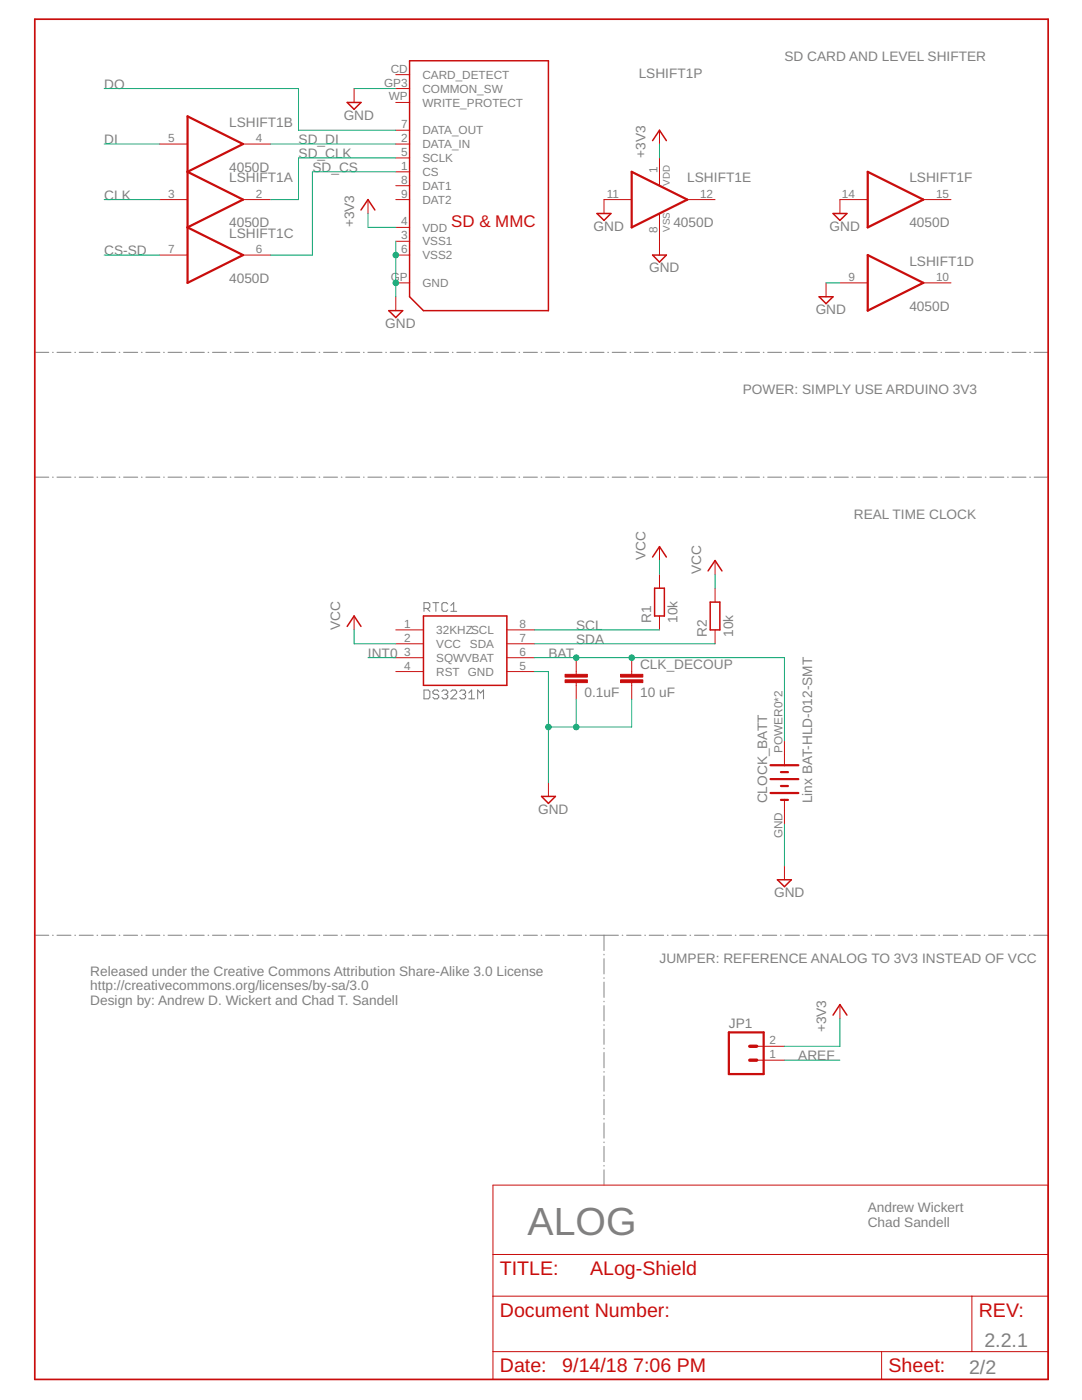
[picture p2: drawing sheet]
<svg xmlns="http://www.w3.org/2000/svg" width="216mm" height="279mm" viewBox="0 0 216 279" stroke-linecap="round" stroke-linejoin="round" font-family="sans-serif">
<g fill="none" stroke="#808080" stroke-width=".2">
<path d="M6.9 70.3h2.8M10.5 70.3h.1M11.4 70.3h2.8M14.9 70.3h.2M15.8 70.3h2.8M19.3 70.3h.2M20.2 70.3h2.8M23.8 70.3h.1M24.7 70.3h2.8M28.2 70.3h.2M29.1 70.3h2.8M32.6 70.3h.2"/>
<path d="M33.5 70.3h2.8M37.1 70.3h.1M38 70.3h2.8M41.5 70.3h.2M42.4 70.3h2.8M45.9 70.3h.2M46.8 70.3h2.8M50.4 70.3h.1M51.3 70.3h2.8M54.8 70.3h.1M55.7 70.3h2.8M59.2 70.3h.2"/>
<path d="M60.1 70.3h2.8M63.7 70.3h.1M64.6 70.3h2.8M68.1 70.3h.1M69 70.3h2.8M72.5 70.3h.2M73.4 70.3h2.8M77 70.3h.1M77.9 70.3h2.7M81.4 70.3h.1M82.3 70.3h2.8M85.8 70.3h.2"/>
<path d="M86.7 70.3h2.8M90.3 70.3h.1M91.1 70.3h2.8M94.7 70.3h.1M95.6 70.3h2.8M99.1 70.3h.2M100 70.3h2.8M103.5 70.3h.2M104.4 70.3h2.8M108 70.3h.1M108.9 70.3h2.8M112.4 70.3h.2"/>
<path d="M113.3 70.3h2.8M116.8 70.3h.2M117.7 70.3h2.8M121.3 70.3h.1M122.2 70.3h2.7M125.7 70.3h.2M126.6 70.3h2.8M130.1 70.3h.2M131 70.3h2.8M134.6 70.3h.1M135.4 70.3h2.9M139 70.3h.1"/>
<path d="M139.9 70.3h2.8M143.4 70.3h.2M144.3 70.3h2.8M147.8 70.3h.2M148.8 70.3h2.8M152.3 70.3h.1M153.2 70.3h2.8M156.7 70.3h.2M157.6 70.3h2.8M161.2 70.3h.1M162.1 70.3h2.7M165.6 70.3h.1"/>
<path d="M166.5 70.3h2.8M170 70.3h.2M170.9 70.3h2.8M174.5 70.3h.1M175.3 70.3h2.8M178.9 70.3h.1M179.8 70.3h2.8M183.3 70.3h.2M184.2 70.3h2.8M187.7 70.3h.2M188.6 70.3h2.8M192.2 70.3h.1"/>
<path d="M193.1 70.3h2.8M196.6 70.3h.1M197.5 70.3h2.8M201 70.3h.2M201.9 70.3h2.8M205.5 70.3h.1M206.4 70.3h2.7M6.9 95.2h2.8M10.5 95.2h.1M11.4 95.2h2.8M14.9 95.2h.2M15.8 95.2h2.8"/>
<path d="M19.3 95.2h.2M20.2 95.2h2.8M23.8 95.2h.1M24.7 95.2h2.8M28.2 95.2h.2M29.1 95.2h2.8M32.6 95.2h.2M33.5 95.2h2.8M37.1 95.2h.1M38 95.2h2.8M41.5 95.2h.2M42.4 95.2h2.8"/>
<path d="M45.9 95.2h.2M46.8 95.2h2.8M50.4 95.2h.1M51.3 95.2h2.8M54.8 95.2h.1M55.7 95.2h2.8M59.2 95.2h.2M60.1 95.2h2.8M63.7 95.2h.1M64.6 95.2h2.8M68.1 95.2h.1M69 95.2h2.8"/>
<path d="M72.5 95.2h.2M73.4 95.2h2.8M77 95.2h.1M77.9 95.2h2.7M81.4 95.2h.1M82.3 95.2h2.8M85.8 95.2h.2M86.7 95.2h2.8M90.3 95.2h.1M91.1 95.2h2.8M94.7 95.2h.1M95.6 95.2h2.8"/>
<path d="M99.1 95.2h.2M100 95.2h2.8M103.5 95.2h.2M104.4 95.2h2.8M108 95.2h.1M108.9 95.2h2.8M112.4 95.2h.2M113.3 95.2h2.8M116.8 95.2h.2M117.7 95.2h2.8M121.3 95.2h.1M122.2 95.2h2.7"/>
<path d="M125.7 95.2h.2M126.6 95.2h2.8M130.1 95.2h.2M131 95.2h2.8M134.6 95.2h.1M135.4 95.2h2.9M139 95.2h.1M139.9 95.2h2.8M143.4 95.2h.2M144.3 95.2h2.8M147.8 95.2h.2M148.8 95.2h2.8"/>
<path d="M152.3 95.2h.1M153.2 95.2h2.8M156.7 95.2h.2M157.6 95.2h2.8M161.2 95.2h.1M162.1 95.2h2.7M165.6 95.2h.1M166.5 95.2h2.8M170 95.2h.2M170.9 95.2h2.8M174.5 95.2h.1M175.3 95.2h2.8"/>
<path d="M178.9 95.2h.1M179.8 95.2h2.8M183.3 95.2h.2M184.2 95.2h2.8M187.7 95.2h.2M188.6 95.2h2.8M192.2 95.2h.1M193.1 95.2h2.8M196.6 95.2h.1M197.5 95.2h2.8M201 95.2h.2M201.9 95.2h2.8"/>
<path d="M205.5 95.2h.1M206.4 95.2h2.7M6.9 186.6h2.8M10.5 186.6h.1M11.4 186.6h2.8M14.9 186.6h.2M15.8 186.6h2.8M19.3 186.6h.2M20.2 186.6h2.8M23.8 186.6h.1M24.7 186.6h2.8M28.2 186.6h.2"/>
<path d="M29.1 186.6h2.8M32.6 186.6h.2M33.5 186.6h2.8M37.1 186.6h.1M38 186.6h2.7M41.5 186.6h.2M42.4 186.6h2.8M45.9 186.6h.2M46.8 186.6h2.8M50.4 186.6h.1M51.2 186.6h2.8M54.8 186.6h.1"/>
<path d="M55.7 186.6h2.8M59.2 186.6h.2M60.1 186.6h2.8M63.6 186.6h.2M64.5 186.6h2.8M68.1 186.6h.1M69 186.6h2.8M72.5 186.6h.2M73.4 186.6h2.8M76.9 186.6h.2M77.8 186.6h2.8M81.4 186.6h.1"/>
<path d="M82.3 186.6h2.8M85.8 186.6h.2M86.7 186.6h2.8M90.2 186.6h.2M91.1 186.6h2.8M94.7 186.6h.1M95.6 186.6h2.8M99.1 186.6h.2M100 186.6h2.8M103.5 186.6h.2M104.4 186.6h2.8M108 186.6h.1"/>
<path d="M108.9 186.6h2.8M112.4 186.6h.1M113.3 186.6h2.8M116.8 186.6h.2M117.7 186.6h5.7M120.5 186.6v3.1M120.5 190.4v.2M120.5 191.3v3.1M120.5 195.1v.2M120.5 196v3.1M120.5 199.8v.1M124.1 186.6h.2"/>
<path d="M125 186.6h2.9M128.7 186.6h.1M129.5 186.6h2.9M133.2 186.6h.1M134 186.6h2.9M137.7 186.6h.1M138.6 186.6h2.9M142.2 186.6h.1M143.1 186.6h2.9M146.7 186.6h.2M147.6 186.6h2.9M151.2 186.6h.2"/>
<path d="M152.1 186.6h2.9M155.7 186.6h.2M156.6 186.6h2.9M160.3 186.6h.1M161.1 186.6h2.9M164.8 186.6h.1M165.7 186.6h2.8M169.3 186.6h.1M170.2 186.6h2.8M173.8 186.6h.1M174.7 186.6h2.9M178.3 186.6h.2"/>
<path d="M179.2 186.6h2.9M182.8 186.6h.2M183.7 186.6h2.9M187.3 186.6h.2M188.2 186.6h2.9M191.9 186.6h.1M192.7 186.6h2.9M196.4 186.6h.1M197.3 186.6h2.8M200.9 186.6h.1M201.8 186.6h2.8M205.4 186.6h.1"/>
<path d="M206.3 186.6h2.8M120.5 200.7v3.1M120.5 204.5v.1M120.5 205.4v3M120.5 209.2v.1M120.5 210.1v3M120.5 213.8v.2M120.5 214.7v3.1M120.5 218.5v.2M120.5 219.4v3.1M120.5 223.2v.2M120.5 224.1v3"/>
<path d="M120.5 227.9v.1M120.5 228.8v3M120.5 232.6v.1M120.5 233.5v3"/>
</g>
<g fill="none" stroke="#808080" stroke-width=".21">
<path d="M84.6 121.4h.9l.3-.3v-.6l-.3-.2h-.9v1.7M84.6 137.7h.9l.3 .3v1.2l-.3 .3h-.9zM85.2 121.4l.6 .6M86.4 120.3h1.1M87 120.3v1.7M87.5 138l-.3-.3h-.5l-.3 .3v.3l.3 .3h.5l.3 .3v.3l-.3 .3h-.5l-.3-.3M88.2 138l.3-.3h.5l.3 .3v.3l-.3 .3M88.8 138.6h.2M89 138.6l.3 .3v.3l-.3 .3h-.5l-.3-.3M89.3 120.5l-.3-.2h-.5l-.3 .2v1.2l.3 .3h.5l.3-.3M90 138l.3-.3h.5l.3 .3v.3l-1.1 1.2h1.1M90 122h1.1"/>
<path d="M90 120.8l.5-.5v1.7M91.7 138l.3-.3h.6l.3 .3v.3l-.3 .3M92.3 138.6h.3M92.6 138.6l.3 .3v.3l-.3 .3h-.6l-.3-.3M93.5 139.5h1.2M93.5 138.3l.6-.6v1.8M95.3 139.5v-1.8l.6 .6 .6-.6v1.8"/>
</g>
<path d="M37.4 23.2l11.1 5.5-11.1 5.6 11.1 5.5-11.1 5.6 11.1 5.5-11.1 5.6zM126 34.3l11.1 5.5-11.1 5.6zM173.1 34.3l11.1 5.5-11.1 5.6zM173.1 50.9l11.1 5.6-11.1 5.5zM153.8 158.3h5.5M153.8 152.7h5.5M153.8 155.5h5.5M155.8 159.6h1.4M155.8 154.1h1.4M155.8 156.9h1.4M145.4 206h7v8.4h-7z" fill="none" stroke="#c90d0c" stroke-width=".44"/>
<g fill="none" stroke="#c90d0c" stroke-width=".2">
<path d="M70.7 17.7v2.7M79 14.9h2.7M79 17.7h2.7M31.9 39.8h5.5M31.9 28.7h5.5M48.5 39.8h5.5M48.5 28.7h5.5M73.4 39.8v2.8M79 39.8h2.7M79 28.7h2.7M79 34.3h2.7M79 31.5h2.7"/>
<path d="M79 26h2.7M79 37.1h2.7M79 20.4h2.7M126 39.8h-5.5v2.8M131.6 26v2.7M131.6 31.5v5.6M137.1 39.8h5.6M173.1 39.8h-5.5v2.8M184.2 39.8h5.6M31.9 50.9h5.5M48.5 50.9h5.5M79 50.9h2.7"/>
<path d="M79 56.5h2.7M79 59.2v2.8M79 48.2h2.7M79 45.4h2.7M131.6 42.6v8.3M164.8 56.5v2.7M167.6 56.5h5.5M184.2 56.5h5.6M131.6 109.1v2.8M131.6 114.6v2.8M142.7 111.9v2.7M142.7 117.4v2.8"/>
<path d="M70.7 122.9v2.8M79 125.7h5.5M79 134h5.5M79 128.5h5.5M79 131.3h5.5M101.1 125.7h5.6M101.1 134h5.6M101.1 128.5h5.6M101.1 131.3h5.6M115 131.3v3.3M115 136.2v3.4M126 131.3v3.3"/>
<path d="M126 136.2v3.4M131.6 122.9v2.8M142.7 125.7v2.8M109.4 156.2v2.7M156.5 147.9v4.8M156.5 159.6v4.9M156.5 172.8v2.8M151 211.6h5.5M151 208.8h5.5M167.6 200.5v2.8M98.4 236.5h110.7v38.8h-110.7zM98.4 258.7h110.7"/>
<path d="M98.4 250.4h110.7M193.9 258.7v11M98.4 269.7h110.7M175.9 269.7v5.6"/>
</g>
<g fill="none" stroke="#c90d0c" stroke-width=".3">
<path d="M81.7 12.1h27.7v49.9h-24.9l-2.8-2.8zM69.3 20.4h2.7l-1.3 1.4zM130.2 28.1l1.4-2.1 1.4 2.1M72 41.9l1.4-2.1 1.4 2.1M119.1 42.6h2.8l-1.4 1.4zM130.2 50.9h2.8l-1.4 1.4zM163.4 59.2h2.8l-1.4 1.4zM166.2 42.6h2.8l-1.4 1.4zM77.6 62h2.7l-1.3 1.4zM130.2 111.2l1.4-2.1 1.4 2.1M130.6 117.4h2v5.5h-2zM141.3 113.9l1.4-2 1.4 2"/>
<path d="M69.3 125l1.4-2.1 1.3 2.1M84.5 122.9h16.6v13.9h-16.6zM141.7 120.2h1.9v5.5h-1.9zM108.1 158.9h2.7l-1.4 1.4zM155.1 175.6h2.8l-1.4 1.4zM166.2 202.6l1.4-2.1 1.4 2.1"/>
</g>
<g fill="#c90d0c" stroke="#c90d0c" stroke-width=".2">
<path d="M112.8 135.7h4.4v.5h-4.4z"/>
<path d="M112.8 134.6h4.4v.5h-4.4z"/>
<path d="M123.8 135.7h4.5v.5h-4.5z"/>
<path d="M123.8 134.6h4.5v.5h-4.5z"/>
</g>
<path d="M6.9 3.8h202.2v271.5h-202.2z" fill="none" stroke="#c90d0c" stroke-width=".34"/>
<path d="M149.6 208.8h1.4M149.6 211.6h1.4" fill="none" stroke="#c90d0c" stroke-width=".68"/>
<g fill="none" stroke="#0dab76" stroke-width=".2">
<path d="M20.8 17.7h38.8v8.3h19.4M70.7 17.7h8.3M20.8 28.7h11.1M20.8 39.8h11.1M54 28.7h25M79 31.5h-19.4v8.3h-5.6M79 34.3h-16.7v16.6h-8.3M131.6 28.7v2.8M20.8 50.9h11.1M73.4 42.6v2.8h5.6M79 48.2v11M164.8 56.5h2.8"/>
<path d="M131.6 111.9v2.7M142.7 114.6v2.8M70.7 125.7v2.8h8.3M73.4 131.3h5.6M106.7 134h2.7v22.2M106.7 131.3h49.8v16.6M106.7 125.7h24.9M106.7 128.5h36M115 139.6v5.5M126 139.6v5.5h-16.6M156.5 164.5v8.3M156.5 211.6h11.1"/>
<path d="M167.6 203.3v5.5h-11.1"/>
</g>
<g fill="#0dab76" stroke="#0dab76" stroke-width=".2">
<circle cx="79" cy="56.5" r=".55"/>
<circle cx="79" cy="50.9" r=".55"/>
<circle cx="109.4" cy="145.1" r=".55"/>
<circle cx="115" cy="145.1" r=".55"/>
<circle cx="115" cy="131.3" r=".55"/>
<circle cx="126" cy="131.3" r=".55"/>
</g>
<text font-size="7.8" fill="#808080" x="105.3" y="246.5">ALOG</text>
<g font-size="3.9" fill="#c90d0c">
<text x="99.7" y="254.5">TITLE:</text>
<text x="117.7" y="254.5">ALog-Shield</text>
<text x="99.7" y="262.8">Document Number:</text>
<text x="195.3" y="262.8">REV:</text>
<text x="99.7" y="273.9">Date:</text>
<text x="112.2" y="273.9">9/14/18</text>
<text x="126.4" y="273.9">7:06 PM</text>
<text x="177.3" y="273.9">Sheet:</text>
</g>
<g font-size="3.9" fill="#808080">
<text x="196.4" y="268.9">2.2.1</text>
<text x="193.4" y="274.2">2/2</text>
</g>
<text font-size="3.4" fill="#c90d0c" x="90" y="45.4">SD &amp; MMC</text>
<g font-size="2.7" fill="#808080">
<text x="20.8" y="17.7">DO</text>
<text x="127.4" y="15.6">LSHIFT1P</text>
<text x="156.5" y="12.1">SD CARD AND LEVEL SHIFTER</text>
<text x="68.6" y="23.9">GND</text>
<text x="20.8" y="28.8">DI</text>
<text x="45.7" y="25.3">LSHIFT1B</text>
<text x="59.6" y="28.8">SD_DI</text>
<text x="45.7" y="34.3">4050D</text>
<text x="59.6" y="31.5">SD_CLK</text>
<text x="62.3" y="34.3">SD_CS</text>
<text x="128.8" y="31.5" transform="rotate(-90 128.8 31.5)">+3V3</text>
<text x="20.8" y="39.8">CLK</text>
<text x="45.7" y="36.4">LSHIFT1A</text>
<text x="137.1" y="36.4">LSHIFT1E</text>
<text x="181.5" y="36.4">LSHIFT1F</text>
<text x="45.7" y="45.4">4050D</text>
<text x="45.7" y="47.5">LSHIFT1C</text>
<text x="70.7" y="45.4" transform="rotate(-90 70.7 45.4)">+3V3</text>
<text x="118.4" y="46.1">GND</text>
<text x="134.4" y="45.4">4050D</text>
<text x="165.5" y="46.1">GND</text>
<text x="181.5" y="45.4">4050D</text>
<text x="20.8" y="50.9">CS-SD</text>
<text x="181.5" y="53">LSHIFT1D</text>
<text x="45.7" y="56.5">4050D</text>
<text x="129.5" y="54.4">GND</text>
<text x="76.9" y="65.5">GND</text>
<text x="162.8" y="62.7">GND</text>
<text x="181.5" y="62">4050D</text>
<text x="148.2" y="78.6">POWER: SIMPLY USE ARDUINO 3V3</text>
<text x="170.4" y="103.5">REAL TIME CLOCK</text>
<text x="128.8" y="111.9" transform="rotate(-90 128.8 111.9)">VCC</text>
<text x="139.9" y="114.6" transform="rotate(-90 139.9 114.6)">VCC</text>
<text x="67.9" y="125.7" transform="rotate(-90 67.9 125.7)">VCC</text>
<text x="115" y="125.7">SCL</text>
<text x="130" y="124.3" transform="rotate(-90 130 124.3)">R1</text>
<text x="135.2" y="124.3" transform="rotate(-90 135.2 124.3)">10k</text>
<text x="73.4" y="131.2">INT0</text>
<text x="109.4" y="131.2">BAT</text>
<text x="115" y="128.5">SDA</text>
<text x="141" y="127.1" transform="rotate(-90 141 127.1)">R2</text>
<text x="146.3" y="127.1" transform="rotate(-90 146.3 127.1)">10k</text>
<text x="127.7" y="133.6">CLK_DECOUP</text>
<text x="116.6" y="139.1">0.1uF</text>
<text x="127.7" y="139.1">10 uF</text>
<text x="153.1" y="160.3" transform="rotate(-90 153.1 160.3)">CLOCK_BATT</text>
<text x="162.1" y="160.3" transform="rotate(-90 162.1 160.3)">Linx BAT-HLD-012-SMT</text>
<text x="107.4" y="162.4">GND</text>
<text x="154.4" y="179">GND</text>
<text x="18" y="194.7">Released under the Creative Commons Attribution Share-Alike 3.0 License</text>
<text x="18" y="197.6">http://creativecommons.org/licenses/by-sa/3.0</text>
<text x="131.6" y="192.2">JUMPER: REFERENCE ANALOG TO 3V3 INSTEAD OF VCC</text>
<text x="18" y="200.5">Design by: Andrew D. Wickert and Chad T. Sandell</text>
<text x="145.4" y="205.2">JP1</text>
<text x="164.8" y="206" transform="rotate(-90 164.8 206)">+3V3</text>
<text x="159.3" y="211.6">AREF</text>
<text x="173.1" y="241.9">Andrew Wickert</text>
<text x="173.1" y="244.8">Chad Sandell</text>
</g>
<g font-size="2.3" fill="#808080">
<text x="76.6" y="17.3">GP3</text>
<text x="78" y="14.5">CD</text>
<text x="84.3" y="15.7">CARD_DETECT</text>
<text x="77.6" y="20.1">WP</text>
<text x="84.3" y="21.3">WRITE_PROTECT</text>
<text x="84.3" y="18.5">COMMON_SW</text>
<text x="33.6" y="28.4">5</text>
<text x="51" y="28.4">4</text>
<text x="80" y="28.4">2</text>
<text x="80" y="25.6">7</text>
<text x="84.3" y="29.6">DATA_IN</text>
<text x="84.3" y="26.8">DATA_OUT</text>
<text x="80" y="33.9">1</text>
<text x="80" y="31.1">5</text>
<text x="84.3" y="35.1">CS</text>
<text x="84.3" y="32.4">SCLK</text>
<text x="131.2" y="34.5" transform="rotate(-90 131.2 34.5)">1</text>
<text x="33.6" y="39.4">3</text>
<text x="51" y="39.4">2</text>
<text x="80" y="36.7">8</text>
<text x="80" y="39.4">9</text>
<text x="84.3" y="37.9">DAT1</text>
<text x="84.3" y="40.7">DAT2</text>
<text x="121.1" y="39.4">11</text>
<text x="139.7" y="39.4">12</text>
<text x="168" y="39.4">14</text>
<text x="186.8" y="39.4">15</text>
<text x="80" y="47.8">3</text>
<text x="80" y="45">4</text>
<text x="84.3" y="46.2">VDD</text>
<text x="131.2" y="46.5" transform="rotate(-90 131.2 46.5)">8</text>
<text x="33.6" y="50.5">7</text>
<text x="51" y="50.5">6</text>
<text x="80" y="50.5">6</text>
<text x="84.3" y="49">VSS1</text>
<text x="84.3" y="51.7">VSS2</text>
<text x="78" y="56.1">GP</text>
<text x="84.3" y="57.3">GND</text>
<text x="169.3" y="56.1">9</text>
<text x="186.8" y="56.1">10</text>
<text x="80.6" y="125.3">1</text>
<text x="103.7" y="125.3">8</text>
<text x="80.6" y="130.9">3</text>
<text x="80.6" y="128.1">2</text>
<text x="87.1" y="126.5">32KHZSCL</text>
<text x="87.1" y="129.3">VCC</text>
<text x="93.7" y="129.3">SDA</text>
<text x="103.7" y="128.1">7</text>
<text x="103.7" y="130.9">6</text>
<text x="80.6" y="133.6">4</text>
<text x="87.1" y="134.8">RST GND</text>
<text x="87.1" y="132.1">SQWVBAT</text>
<text x="103.7" y="133.6">5</text>
<text x="156.1" y="150.3" transform="rotate(-90 156.1 150.3)">POWER0*2</text>
<text x="156.1" y="167.3" transform="rotate(-90 156.1 167.3)">GND</text>
<text x="153.5" y="208.4">2</text>
<text x="153.5" y="211.2">1</text>
</g>
<g font-size="1.9" fill="#808080">
<text x="133.7" y="37.1" transform="rotate(-90 133.7 37.1)">VDD</text>
<text x="133.7" y="46.2" transform="rotate(-90 133.7 46.2)">VSS</text>
</g>
</svg>
